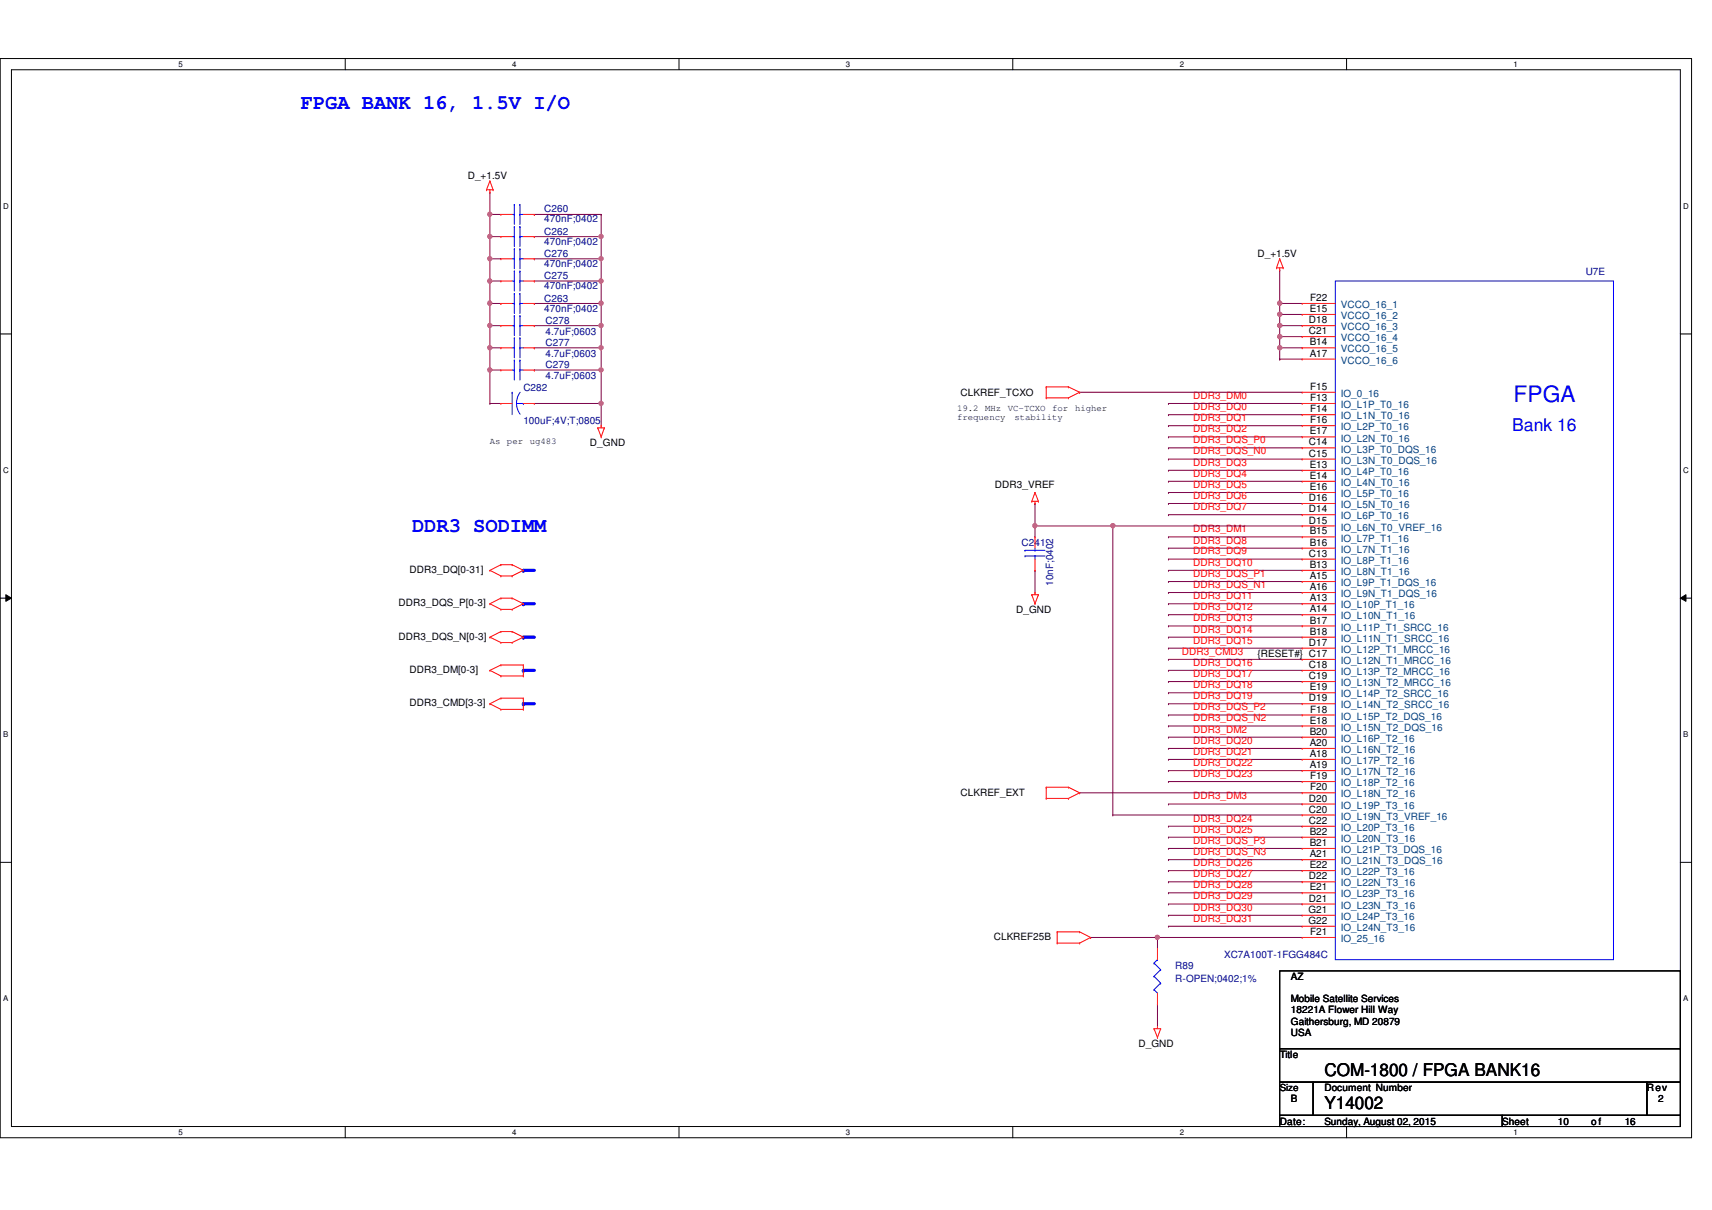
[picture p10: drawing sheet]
<svg xmlns="http://www.w3.org/2000/svg" width="297mm" height="210mm" viewBox="0 0 297 210" stroke-linecap="round" stroke-linejoin="round" font-family="sans-serif">
<path d="M0 10.2h293.5v187.2h-293.5zM2 12.1h289.5v183.4h-289.5z" fill="none" stroke="#000" stroke-width=".17"/>
<g fill="#fff">
<path d="M30.9 10.4h.8v1.5h-.8z"/>
<path d="M30.9 195.7h.8v1.5h-.8z"/>
</g>
<path d="M59.9 10.2v1.9M59.9 195.5v1.9" fill="none" stroke="#000" stroke-width=".17"/>
<g fill="#fff">
<path d="M88.9 10.4h.7v1.5h-.7z"/>
<path d="M88.9 195.7h.7v1.5h-.7z"/>
</g>
<path d="M117.8 10.2v1.9M117.8 195.5v1.9" fill="none" stroke="#000" stroke-width=".17"/>
<g fill="#fff">
<path d="M146.8 10.4h.7v1.5h-.7z"/>
<path d="M146.8 195.7h.7v1.5h-.7z"/>
</g>
<path d="M175.7 10.2v1.9M175.7 195.5v1.9" fill="none" stroke="#000" stroke-width=".17"/>
<g fill="#fff">
<path d="M204.7 10.4h.7v1.5h-.7z"/>
<path d="M204.7 195.7h.7v1.5h-.7z"/>
</g>
<path d="M233.6 10.2v1.9M233.6 195.5v1.9" fill="none" stroke="#000" stroke-width=".17"/>
<g fill="#fff">
<path d="M262.6 10.4h.8v1.5h-.8z"/>
<path d="M262.6 195.7h.8v1.5h-.8z"/>
<path d="M.5 35h1v1.5h-1z"/>
<path d="M292.1 35h.9v1.5h-.9z"/>
<path d="M.5 80.9h1v1.5h-1z"/>
<path d="M292.1 80.9h.9v1.5h-.9z"/>
</g>
<path d="M0 58h2M291.5 58h2" fill="none" stroke="#000" stroke-width=".17"/>
<g fill="#fff">
<path d="M.5 126.7h.9v1.5h-.9z"/>
<path d="M292.1 126.7h.8v1.5h-.8z"/>
</g>
<path d="M0 103.8h2M1 103.2l1 .6-1 .6zM291.5 103.8l1-.6v1.2zM291.5 103.8h2" fill="none" stroke="#000" stroke-width=".17"/>
<path d="M1 103.2l1 .6-1 .6zM291.5 103.8l1-.6v1.2z" fill="#000"/>
<g fill="#fff">
<path d="M.5 172.6h.9v1.5h-.9z"/>
<path d="M292.1 172.6h.8v1.5h-.8z"/>
</g>
<path d="M0 149.6h2M291.5 149.6h2" fill="none" stroke="#000" stroke-width=".17"/>
<path d="M222 52.7h.1M222 52.7v1.9" fill="none" stroke="#800040" stroke-width=".17"/>
<circle cx="222" cy="54.5" r=".37" fill="#f0f"/>
<circle cx="222" cy="54.5" r=".37" fill="none" stroke="#f0f" stroke-width=".17"/>
<circle cx="222" cy="52.6" r=".38" fill="#f0f"/>
<circle cx="222" cy="52.6" r=".38" fill="none" stroke="#f0f" stroke-width=".17"/>
<path d="M222 52.7h.1M222 54.6h.1M222 56.5h.1M222 52.7h3.9M222 54.6h3.9M222 54.6v1.9M222 62.3h.1M222 62.3h3.9" fill="none" stroke="#800040" stroke-width=".17"/>
<circle cx="222" cy="56.5" r=".37" fill="#f0f"/>
<circle cx="222" cy="56.5" r=".37" fill="none" stroke="#f0f" stroke-width=".17"/>
<path d="M222 56.5h.1M222 58.4h.1M222 56.5h3.9M222 58.4h3.9M222 56.5v1.9M222 60.4h.1M222 62.3h.1M222 60.4h3.9M222 60.4v1.9" fill="none" stroke="#800040" stroke-width=".17"/>
<circle cx="222" cy="58.4" r=".38" fill="#f0f"/>
<circle cx="222" cy="58.4" r=".38" fill="none" stroke="#f0f" stroke-width=".17"/>
<path d="M222 58.4v2M222 60.4h.1" fill="none" stroke="#800040" stroke-width=".17"/>
<circle cx="222" cy="60.3" r=".37" fill="#f0f"/>
<circle cx="222" cy="60.3" r=".37" fill="none" stroke="#f0f" stroke-width=".17"/>
<path d="M104.3 56.5h.1M104.3 52.7v3.8" fill="none" stroke="#800040" stroke-width=".17"/>
<circle cx="104.3" cy="52.6" r=".38" fill="#f0f"/>
<circle cx="104.3" cy="52.6" r=".38" fill="none" stroke="#f0f" stroke-width=".17"/>
<path d="M85 56.5h.1M85 52.7v3.8M104.3 56.5v7.7M104.3 64.2h.1M104.3 60.4h.1" fill="none" stroke="#800040" stroke-width=".17"/>
<circle cx="85" cy="52.6" r=".38" fill="#f0f"/>
<circle cx="85" cy="52.6" r=".38" fill="none" stroke="#f0f" stroke-width=".17"/>
<path d="M85 64.2h.1M85 60.4v3.8" fill="none" stroke="#800040" stroke-width=".17"/>
<circle cx="85" cy="64.2" r=".37" fill="#f0f"/>
<circle cx="85" cy="64.2" r=".37" fill="none" stroke="#f0f" stroke-width=".17"/>
<path d="M85 56.5v3.9M85 60.4h.1" fill="none" stroke="#800040" stroke-width=".17"/>
<circle cx="85" cy="60.3" r=".37" fill="#f0f"/>
<circle cx="85" cy="60.3" r=".37" fill="none" stroke="#f0f" stroke-width=".17"/>
<path d="M92.7 70h11.6M104.3 70h.1" fill="none" stroke="#800040" stroke-width=".17"/>
<circle cx="104.3" cy="70" r=".37" fill="#f0f"/>
<circle cx="104.3" cy="70" r=".37" fill="none" stroke="#f0f" stroke-width=".17"/>
<g fill="none" stroke="#800040" stroke-width=".17">
<path d="M92.7 37.2h.1M92.7 37.2h11.6M104.3 37.2h.1M104.3 37.2v11.6h-11.6M85 44.9h.1M85 48.8h.1M85 44.9h1.9M85 48.8h1.9M92.7 44.9h.1M92.7 48.8h.1M92.7 44.9h11.6M104.3 41.1h.1"/>
<path d="M104.3 44.9h.1M85 70h.1M85 64.2h.1M85 70h1.9M85 64.2v5.8M104.3 64.2h.1M104.3 64.2v5.8"/>
</g>
<circle cx="104.3" cy="44.9" r=".37" fill="#f0f"/>
<circle cx="104.3" cy="44.9" r=".37" fill="none" stroke="#f0f" stroke-width=".17"/>
<path d="M85 33.4h.1M85 37.2h.1M85 33.4v3.8M85 37.2h1.9M85 44.9h.1M85 44.9v3.9" fill="none" stroke="#800040" stroke-width=".17"/>
<circle cx="85" cy="44.9" r=".37" fill="#f0f"/>
<circle cx="85" cy="44.9" r=".37" fill="none" stroke="#f0f" stroke-width=".17"/>
<path d="M104.3 48.8h.1M104.3 48.8v3.9" fill="none" stroke="#800040" stroke-width=".17"/>
<circle cx="104.3" cy="48.8" r=".38" fill="#f0f"/>
<circle cx="104.3" cy="48.8" r=".38" fill="none" stroke="#f0f" stroke-width=".17"/>
<path d="M85 41.1h.1M85 41.1v3.8" fill="none" stroke="#800040" stroke-width=".17"/>
<circle cx="85" cy="41" r=".37" fill="#f0f"/>
<circle cx="85" cy="41" r=".37" fill="none" stroke="#f0f" stroke-width=".17"/>
<path d="M85 37.2h.1M85 37.2v3.9" fill="none" stroke="#800040" stroke-width=".17"/>
<circle cx="85" cy="37.2" r=".37" fill="#f0f"/>
<circle cx="85" cy="37.2" r=".37" fill="none" stroke="#f0f" stroke-width=".17"/>
<path d="M85 41.1h.1M85 41.1h1.9M92.7 41.1h.1M92.7 41.1h11.6" fill="none" stroke="#800040" stroke-width=".17"/>
<circle cx="104.3" cy="41" r=".37" fill="#f0f"/>
<circle cx="104.3" cy="41" r=".37" fill="none" stroke="#f0f" stroke-width=".17"/>
<path d="M92.7 64.2h.1M92.7 64.2h11.6M104.3 70h.1M104.3 70v3.9" fill="none" stroke="#800040" stroke-width=".17"/>
<circle cx="104.3" cy="64.2" r=".37" fill="#f0f"/>
<circle cx="104.3" cy="64.2" r=".37" fill="none" stroke="#f0f" stroke-width=".17"/>
<path d="M85 48.8h.1M85 48.8v3.9M85 64.2h.1M85 64.2h1.9" fill="none" stroke="#800040" stroke-width=".17"/>
<circle cx="85" cy="48.8" r=".38" fill="#f0f"/>
<circle cx="85" cy="48.8" r=".38" fill="none" stroke="#f0f" stroke-width=".17"/>
<path d="M85 52.7h1.9M86.9 52.7h.1M92.7 52.7h.1M92.7 56.5h.1M92.7 52.7h11.6M92.7 56.5h11.6" fill="none" stroke="#800040" stroke-width=".17"/>
<circle cx="104.3" cy="56.5" r=".37" fill="#f0f"/>
<circle cx="104.3" cy="56.5" r=".37" fill="none" stroke="#f0f" stroke-width=".17"/>
<path d="M85 56.5h.1M85 56.5h1.9" fill="none" stroke="#800040" stroke-width=".17"/>
<circle cx="85" cy="56.5" r=".37" fill="#f0f"/>
<circle cx="85" cy="56.5" r=".37" fill="none" stroke="#f0f" stroke-width=".17"/>
<path d="M92.7 60.4h.1M92.7 60.4h11.6" fill="none" stroke="#800040" stroke-width=".17"/>
<circle cx="104.3" cy="60.3" r=".37" fill="#f0f"/>
<circle cx="104.3" cy="60.3" r=".37" fill="none" stroke="#f0f" stroke-width=".17"/>
<g fill="none" stroke="#800040" stroke-width=".17">
<path d="M85 60.4h.1M85 60.4h1.9M202.7 72h.1M202.7 73.9h.1M202.7 75.8h.1M202.7 72h23.2M202.7 73.9h23.2M202.7 75.8h23.2M202.7 81.6h.1M202.7 83.5h.1M202.7 85.5h.1M202.7 87.4h.1"/>
<path d="M202.7 89.3h.1M202.7 95.1h.1M202.7 97h.1M202.7 99h.1M202.7 81.6h23.2M202.7 83.5h23.2M202.7 85.5h23.2M202.7 87.4h23.2M202.7 89.3h23.2M202.7 95.1h23.2M202.7 97h23.2M202.7 99h23.2"/>
<path d="M202.7 104.8h.1M202.7 106.7h.1M202.7 108.6h.1M202.7 110.6h.1M202.7 112.5h.1M202.7 116.3h.1M202.7 118.3h.1M202.7 102.8h.1M202.7 100.9h.1M202.7 104.8h23.2M202.7 106.7h23.2M202.7 108.6h23.2"/>
<path d="M202.7 110.6h23.2M202.7 112.5h23.2M202.7 116.3h23.2M202.7 118.3h23.2M202.7 102.8h23.2M202.7 100.9h23.2M202.7 120.2h.1M202.7 122.1h.1M202.7 129.9h.1M202.7 131.8h.1M202.7 133.7h.1M202.7 135.6h.1"/>
<path d="M202.7 120.2h23.2M202.7 122.1h23.2M202.7 129.9h23.2M202.7 131.8h23.2M202.7 133.7h23.2M202.7 135.6h23.2M202.7 143.4h.1M202.7 145.3h.1M202.7 151.1h.1M202.7 153h.1M202.7 154.9h.1M202.7 156.9h.1"/>
<path d="M202.7 158.8h.1M202.7 143.4h23.2M202.7 145.3h23.2M202.7 151.1h23.2M202.7 153h23.2M202.7 154.9h23.2M202.7 156.9h23.2M202.7 158.8h23.2M202.7 160.7h.1M202.7 160.7h23.2"/>
</g>
<path d="M90.8 116.3h1.9" fill="none" stroke="#00f" stroke-width=".55"/>
<circle cx="90.8" cy="116.3" r=".28" fill="#00f"/>
<path d="M90.8 104.8h1.9" fill="none" stroke="#00f" stroke-width=".55"/>
<circle cx="90.8" cy="104.8" r=".28" fill="#00f"/>
<path d="M90.8 110.6h1.9" fill="none" stroke="#00f" stroke-width=".55"/>
<circle cx="90.8" cy="110.6" r=".28" fill="#00f"/>
<path d="M90.8 99h1.9" fill="none" stroke="#00f" stroke-width=".55"/>
<circle cx="90.8" cy="99" r=".28" fill="#00f"/>
<g fill="none" stroke="#800040" stroke-width=".17">
<path d="M222 46.9h.1M222 46.9v5.8M202.7 77.7h.1M202.7 79.7h.1M202.7 70h.1M202.7 77.7h23.2M202.7 79.7h23.2M202.7 70h23.2M202.7 93.2h.1M202.7 93.2h23.2M202.7 114.4h.1M202.7 114.4h23.2"/>
<path d="M202.7 124.1h.1M202.7 126h.1M202.7 127.9h.1M202.7 139.5h.1M202.7 124.1h23.2M202.7 126h23.2M202.7 127.9h23.2M202.7 139.5h23.2M202.7 147.2h.1M202.7 149.2h.1M202.7 147.2h23.2M202.7 149.2h23.2"/>
</g>
<path d="M90.8 122.1h1.9" fill="none" stroke="#00f" stroke-width=".55"/>
<circle cx="90.8" cy="122.1" r=".28" fill="#00f"/>
<path d="M193.1 91.3h.1M193.1 91.3h32.8M193.1 91.3v50.1" fill="none" stroke="#800040" stroke-width=".17"/>
<circle cx="193.1" cy="91.2" r=".38" fill="#f0f"/>
<circle cx="193.1" cy="91.2" r=".38" fill="none" stroke="#f0f" stroke-width=".17"/>
<path d="M179.6 91.3h.1M179.6 91.3h13.5M193.1 141.4h.1M193.1 141.4h32.8" fill="none" stroke="#800040" stroke-width=".17"/>
<circle cx="179.5" cy="91.2" r=".38" fill="#f0f"/>
<circle cx="179.5" cy="91.2" r=".38" fill="none" stroke="#f0f" stroke-width=".17"/>
<path d="M187.3 68.1h.1M187.3 68.1h38.6M179.6 99h.1M179.6 91.3h.1M179.6 87.4h.1M179.6 87.4v5.8M179.6 99v3.8M200.8 162.7h.1M200.8 162.7h25.1" fill="none" stroke="#800040" stroke-width=".17"/>
<circle cx="200.8" cy="162.7" r=".37" fill="#f0f"/>
<circle cx="200.8" cy="162.7" r=".37" fill="none" stroke="#f0f" stroke-width=".17"/>
<path d="M187.3 137.6h.1M187.3 137.6h38.6M189.2 162.7h.1M189.2 162.7h11.6M200.8 162.7h.1M200.8 174.2h.1M200.8 162.7v1.9M200.8 174.2v3.9" fill="none" stroke="#800040" stroke-width=".17"/>
<g fill="none" stroke="#f00" stroke-width=".17">
<path d="M84.4 32.9h.1M84.4 32.9h1.2M85 33.4h.1M85 31.4h.1M85 32.9v.5M85 31.4l-.6 1.5M85 31.4l.6 1.5M85.6 32.9h.1M86.9 37.2h.1M86.9 37.2h2M90.8 37.2h1.9M92.7 37.2h.1"/>
<path d="M86.9 41.1h.1M86.9 52.7h.1M86.9 48.8h.1M86.9 56.5h.1M86.9 44.9h.1M86.9 52.7h2M86.9 56.5h2M86.9 41.1h2M86.9 48.8h2M86.9 44.9h2M90.8 52.7h1.9M90.8 56.5h1.9"/>
<path d="M90.8 41.1h1.9M90.8 48.8h1.9M90.8 44.9h1.9M92.7 41.1h.1M92.7 52.7h.1M92.7 48.8h.1M92.7 56.5h.1M92.7 44.9h.1M221.5 46.5h.1M221.5 46.5h1.1M222 46.9h.1M222 44.9h.1"/>
<path d="M222 46.5v.4M222 44.9l-.5 1.6M222 44.9l.6 1.6M222.6 46.5h.1M225.9 52.7h.1M225.9 54.6h.1M225.9 56.5h.1M225.9 58.4h.1M225.9 52.7h5.8M225.9 54.6h5.8M225.9 56.5h5.8M225.9 58.4h5.8"/>
<path d="M86.9 70h.1M86.9 60.4h.1M86.9 64.2h.1M86.9 60.4h2M86.9 70h2M86.9 64.2h2M90.8 60.4h1.9M90.8 70h1.9M90.8 64.2h1.9M92.7 70h.1M92.7 60.4h.1M92.7 64.2h.1"/>
<path d="M103.7 74.3h.1M103.7 74.3h1.2M103.7 74.3l.6 1.5M104.3 73.9h.1M104.3 75.8h.1M104.3 73.9v.4M104.9 74.3h.1M104.9 74.3l-.6 1.5M181.5 67.1h.1M181.5 69h.1M181.5 67.1h3.9M181.5 67.1v1.9"/>
<path d="M181.5 69h3.9M185.4 67.1h.1M185.4 69h.1M185.4 67.1l1.9 1M187.3 68.1h.1M187.3 68.1l-1.9 .9M225.9 60.4h.1M225.9 62.3h.1M225.9 68.1h.1M225.9 70h.1M225.9 72h.1M225.9 73.9h.1"/>
<path d="M225.9 75.8h.1M225.9 77.7h.1M225.9 79.7h.1M225.9 60.4h5.8M225.9 62.3h5.8M225.9 68.1h5.8M225.9 70h5.8M225.9 72h5.8M225.9 73.9h5.8M225.9 75.8h5.8M225.9 77.7h5.8M225.9 79.7h5.8"/>
<path d="M85 99h.1M85 99l1.9 .9M86.9 98h.1M86.9 99.9h.1M86.9 98l-1.9 1M86.9 98h2M86.9 99.9h2M88.9 98h.1M88.9 99.9h.1M88.9 98l1.9 1M90.8 99h.1M90.8 99l-1.9 .9"/>
<path d="M179 87h.1M179 87h1.2M179.6 87.4h.1M179.6 85.5h.1M179.6 93.2h.1M179.6 99h.1M179.6 87v.4M179.6 93.2v1.9M179.6 97v2M179.6 85.5l.6 1.5M179.6 85.5l-.6 1.5M180.2 87h.1"/>
<path d="M225.9 81.6h.1M225.9 83.5h.1M225.9 85.5h.1M225.9 87.4h.1M225.9 89.3h.1M225.9 91.3h.1M225.9 93.2h.1M225.9 95.1h.1M225.9 97h.1M225.9 99h.1M225.9 81.6h5.8M225.9 83.5h5.8"/>
<path d="M225.9 85.5h5.8M225.9 87.4h5.8M225.9 89.3h5.8M225.9 91.3h5.8M225.9 93.2h5.8M225.9 95.1h5.8M225.9 97h5.8M225.9 99h5.8M85 116.3h.1M85 104.8h.1M85 110.6h.1M85 116.3l1.9 1"/>
<path d="M85 104.8l1.9 .9M85 110.6l1.9 .9M86.9 117.3h.1M86.9 115.4h.1M86.9 103.8h.1M86.9 105.7h.1M86.9 109.6h.1M86.9 111.5h.1M86.9 117.3h3.9M86.9 115.4l-1.9 .9M86.9 115.4h3.9M86.9 103.8l-1.9 1"/>
<path d="M86.9 103.8h2M86.9 105.7h2M86.9 109.6l-1.9 1M86.9 109.6h2M86.9 111.5h2M88.9 103.8h.1M88.9 105.7h.1M88.9 109.6h.1M88.9 111.5h.1M88.9 103.8l1.9 1M88.9 109.6l1.9 1M90.8 115.4h.1"/>
<path d="M90.8 117.3h.1M90.8 104.8h.1M90.8 110.6h.1M90.8 115.4v1.9M90.8 104.8l-1.9 .9M90.8 110.6l-1.9 .9M179 103.2h.1M179 103.2h1.2M179 103.2l.6 1.6M179.6 102.8h.1M179.6 104.8h.1M179.6 102.8v.4"/>
<path d="M180.2 103.2h.1M180.2 103.2l-.6 1.6M225.9 100.9h.1M225.9 102.8h.1M225.9 104.8h.1M225.9 106.7h.1M225.9 108.6h.1M225.9 110.6h.1M225.9 112.5h.1M225.9 114.4h.1M225.9 116.3h.1M225.9 118.3h.1"/>
<path d="M225.9 100.9h5.8M225.9 102.8h5.8M225.9 104.8h5.8M225.9 106.7h5.8M225.9 108.6h5.8M225.9 110.6h5.8M225.9 112.5h5.8M225.9 114.4h5.8M225.9 116.3h5.8M225.9 118.3h5.8M85 122.1h.1M85 122.1l1.9 1"/>
<path d="M86.9 123.1h.1M86.9 121.2h.1M86.9 123.1h3.9M86.9 121.2l-1.9 .9M86.9 121.2h3.9M90.8 121.2h.1M90.8 123.1h.1M90.8 121.2v1.9M181.5 136.6h.1M181.5 138.6h.1M181.5 136.6v2M181.5 136.6h3.9"/>
<path d="M181.5 138.6h3.9M185.4 136.6h.1M185.4 138.6h.1M185.4 136.6l1.9 1M187.3 137.6h.1M187.3 137.6l-1.9 1M225.9 120.2h.1M225.9 122.1h.1M225.9 124.1h.1M225.9 126h.1M225.9 127.9h.1M225.9 129.9h.1"/>
<path d="M225.9 131.8h.1M225.9 133.7h.1M225.9 135.6h.1M225.9 137.6h.1M225.9 139.5h.1M225.9 120.2h5.8M225.9 122.1h5.8M225.9 124.1h5.8M225.9 126h5.8M225.9 127.9h5.8M225.9 129.9h5.8M225.9 131.8h5.8"/>
<path d="M225.9 133.7h5.8M225.9 135.6h5.8M225.9 137.6h5.8M225.9 139.5h5.8M225.9 141.4h.1M225.9 143.4h.1M225.9 145.3h.1M225.9 147.2h.1M225.9 149.2h.1M225.9 151.1h.1M225.9 153h.1M225.9 154.9h.1"/>
<path d="M225.9 156.9h.1M225.9 158.8h.1M225.9 141.4h5.8M225.9 143.4h5.8M225.9 145.3h5.8M225.9 147.2h5.8M225.9 149.2h5.8M225.9 151.1h5.8M225.9 153h5.8M225.9 154.9h5.8M225.9 156.9h5.8M225.9 158.8h5.8"/>
<path d="M183.4 161.7h.1M183.4 163.7h.1M183.4 161.7h3.9M183.4 161.7v2M183.4 163.7h3.9M187.3 161.7h.1M187.3 163.7h.1M187.3 161.7l1.9 1M189.2 162.7h.1M189.2 162.7l-1.9 1M200.2 178.5h.1M200.2 178.5h1.2"/>
<path d="M200.2 178.5l.6 1.5M200.8 178.1h.1M200.8 174.2h.1M200.8 164.6h.1M200.8 164.6v1.9M200.8 172.3v1.9M200.8 178.1v.4M201.4 178.5h.1M201.4 178.5l-.6 1.5M225.9 160.7h.1M225.9 162.7h.1M225.9 160.7h5.8"/>
<path d="M225.9 162.7h5.8M200.8 180h.1"/>
</g>
<path d="M222 168.5h69.5v13.5h-69.5zM222 182h69.5v5.8h-69.5zM222 187.8h5.8v5.7h-5.8zM222 193.5h38.6v2h-38.6zM227.8 187.8h57.9v5.7h-57.9zM260.6 193.5h30.9v2h-30.9zM285.7 187.8h5.8v5.7h-5.8z" fill="none" stroke="#000" stroke-width=".17"/>
<g fill="none" stroke="#00f" stroke-width=".17">
<path d="M88.9 37.2h.3M89.2 37.2h.1M89.2 35.5h.1M89.2 39.3h.1M89.2 35.5v3.4M89.2 39.3v3.5M90.2 35.5h.1M90.2 37.2h.1M90.2 39.3h.1M90.2 37.2h.6M90.2 35.5v3.4M90.2 39.3v3.5"/>
<path d="M88.9 41.1h.3M88.9 52.7h.3M88.9 48.8h.3M88.9 56.5h.3M88.9 44.9h.3M89.2 58.6h.1M89.2 41.1h.1M89.2 52.7h.1M89.2 50.9h.1M89.2 48.8h.1M89.2 47h.1M89.2 56.5h.1"/>
<path d="M89.2 54.8h.1M89.2 44.9h.1M89.2 43.2h.1M89.2 43.2v3.5M89.2 47v3.5M89.2 50.9v3.5M89.2 54.8v3.5M89.2 58.6v3.5M90.2 58.6h.1M90.2 41.1h.1M90.2 50.9h.1M90.2 52.7h.1"/>
<path d="M90.2 47h.1M90.2 48.8h.1M90.2 54.8h.1M90.2 56.5h.1M90.2 43.2h.1M90.2 44.9h.1M90.2 43.2v3.5M90.2 47v3.5M90.2 50.9v3.5M90.2 54.8v3.5M90.2 58.6v3.5M90.2 41.1h.6"/>
<path d="M90.2 52.7h.6M90.2 48.8h.6M90.2 56.5h.6M90.2 44.9h.6M231.7 48.8h48.2v117.7h-48.2zM88.9 68.1h.1M88.9 68.1v3.9M88.9 60.4h.3M88.9 64.2h.3M89.2 60.4h.1M89.2 64.2h.1M89.2 62.5h.1"/>
<path d="M89.2 62.5v3.5M89.6 70h1.2M90.2 60.4h.1M90.2 62.5h.1M90.2 64.2h.1M90.2 62.5v3.5M90.2 60.4h.6M90.2 64.2h.6M90.3 68.1a3.2 3.2 0 0 0 0 3.8M90.8 70h.1M177.8 96.5h.1M177.8 95.5h.1"/>
<path d="M177.8 96.5h3.5M177.8 95.5h3.5M179.6 95.5h.1M179.6 96.5h.1M179.6 95.1v.4M179.6 96.5v.5M200.2 171.7h.1M200.2 169.4h.1M200.2 167.1h.1M200.2 171.7l.6 .6M200.2 169.4l1.2 1.2M200.2 167.1l1.2 1.2"/>
<path d="M200.8 166.5h.1M200.8 166.5l-.6 .6M201.4 170.6h.1M201.4 168.3h.1M201.4 170.6l-1.2 1.1M201.4 168.3l-1.2 1.1"/>
</g>
<circle cx="222" cy="54.5" r=".37" fill="#f0f"/>
<circle cx="222" cy="54.5" r=".37" fill="none" stroke="#f0f" stroke-width=".17"/>
<circle cx="222" cy="52.6" r=".38" fill="#f0f"/>
<circle cx="222" cy="52.6" r=".38" fill="none" stroke="#f0f" stroke-width=".17"/>
<circle cx="222" cy="56.5" r=".37" fill="#f0f"/>
<circle cx="222" cy="56.5" r=".37" fill="none" stroke="#f0f" stroke-width=".17"/>
<circle cx="222" cy="58.4" r=".38" fill="#f0f"/>
<circle cx="222" cy="58.4" r=".38" fill="none" stroke="#f0f" stroke-width=".17"/>
<circle cx="222" cy="60.3" r=".37" fill="#f0f"/>
<circle cx="222" cy="60.3" r=".37" fill="none" stroke="#f0f" stroke-width=".17"/>
<circle cx="104.3" cy="52.6" r=".38" fill="#f0f"/>
<circle cx="104.3" cy="52.6" r=".38" fill="none" stroke="#f0f" stroke-width=".17"/>
<circle cx="85" cy="52.6" r=".38" fill="#f0f"/>
<circle cx="85" cy="52.6" r=".38" fill="none" stroke="#f0f" stroke-width=".17"/>
<circle cx="85" cy="64.2" r=".37" fill="#f0f"/>
<circle cx="85" cy="64.2" r=".37" fill="none" stroke="#f0f" stroke-width=".17"/>
<circle cx="85" cy="60.3" r=".37" fill="#f0f"/>
<circle cx="85" cy="60.3" r=".37" fill="none" stroke="#f0f" stroke-width=".17"/>
<circle cx="104.3" cy="70" r=".37" fill="#f0f"/>
<circle cx="104.3" cy="70" r=".37" fill="none" stroke="#f0f" stroke-width=".17"/>
<circle cx="104.3" cy="44.9" r=".37" fill="#f0f"/>
<circle cx="104.3" cy="44.9" r=".37" fill="none" stroke="#f0f" stroke-width=".17"/>
<circle cx="85" cy="44.9" r=".37" fill="#f0f"/>
<circle cx="85" cy="44.9" r=".37" fill="none" stroke="#f0f" stroke-width=".17"/>
<circle cx="104.3" cy="48.8" r=".38" fill="#f0f"/>
<circle cx="104.3" cy="48.8" r=".38" fill="none" stroke="#f0f" stroke-width=".17"/>
<circle cx="85" cy="41" r=".37" fill="#f0f"/>
<circle cx="85" cy="41" r=".37" fill="none" stroke="#f0f" stroke-width=".17"/>
<circle cx="85" cy="37.2" r=".37" fill="#f0f"/>
<circle cx="85" cy="37.2" r=".37" fill="none" stroke="#f0f" stroke-width=".17"/>
<circle cx="104.3" cy="41" r=".37" fill="#f0f"/>
<circle cx="104.3" cy="41" r=".37" fill="none" stroke="#f0f" stroke-width=".17"/>
<circle cx="104.3" cy="64.2" r=".37" fill="#f0f"/>
<circle cx="104.3" cy="64.2" r=".37" fill="none" stroke="#f0f" stroke-width=".17"/>
<circle cx="85" cy="48.8" r=".38" fill="#f0f"/>
<circle cx="85" cy="48.8" r=".38" fill="none" stroke="#f0f" stroke-width=".17"/>
<circle cx="104.3" cy="56.5" r=".37" fill="#f0f"/>
<circle cx="104.3" cy="56.5" r=".37" fill="none" stroke="#f0f" stroke-width=".17"/>
<circle cx="85" cy="56.5" r=".37" fill="#f0f"/>
<circle cx="85" cy="56.5" r=".37" fill="none" stroke="#f0f" stroke-width=".17"/>
<circle cx="104.3" cy="60.3" r=".37" fill="#f0f"/>
<circle cx="104.3" cy="60.3" r=".37" fill="none" stroke="#f0f" stroke-width=".17"/>
<circle cx="193.1" cy="91.2" r=".38" fill="#f0f"/>
<circle cx="193.1" cy="91.2" r=".38" fill="none" stroke="#f0f" stroke-width=".17"/>
<circle cx="179.5" cy="91.2" r=".38" fill="#f0f"/>
<circle cx="179.5" cy="91.2" r=".38" fill="none" stroke="#f0f" stroke-width=".17"/>
<circle cx="200.8" cy="162.7" r=".37" fill="#f0f"/>
<circle cx="200.8" cy="162.7" r=".37" fill="none" stroke="#f0f" stroke-width=".17"/>
<text font-size="3.9" fill="#00f" x="262.6" y="69.7">FPGA</text>
<g font-size="3.6" fill="#00f">
<text x="52.2" y="18.9">FPGA BANK 16, 1.5V I/O</text>
<text x="71.5" y="92.2">DDR3 SODIMM</text>
</g>
<text font-size="3" fill="#00f" x="262.4" y="74.7">Bank 16</text>
<g font-size="3">
<text x="229.8" y="186.6">COM-1800 / FPGA BANK16</text>
<text x="229.8" y="192.4">Y14002</text>
</g>
<g font-size="1.7">
<text x="81.1" y="31.1">D_+1.5V</text>
<text x="218.2" y="44.6">D_+1.5V</text>
<text x="227.3" y="52.2">F22</text>
<text x="227.1" y="56.1">D18</text>
<text x="227.1" y="58">C21</text>
<text x="227.2" y="54.1">E15</text>
<text x="227.2" y="59.9">B14</text>
<text x="227.2" y="61.9">A17</text>
<text x="166.7" y="68.7">CLKREF_TCXO</text>
<text x="227.3" y="67.6">F15</text>
<text x="227.3" y="69.6">F13</text>
<text x="227.3" y="71.5">F14</text>
<text x="102.4" y="77.4">D_GND</text>
<text x="227.1" y="77.3">C14</text>
<text x="227.2" y="75.4">E17</text>
<text x="227.3" y="73.4">F16</text>
<text x="227.1" y="79.2">C15</text>
<text x="227.2" y="81.2">E13</text>
<text x="227.2" y="83.1">E14</text>
<text x="172.6" y="84.8">DDR3_VREF</text>
<text x="227.1" y="87">D16</text>
<text x="227.1" y="88.9">D14</text>
<text x="227.2" y="85">E16</text>
<text x="227.1" y="90.8">D15</text>
<text x="227.2" y="92.8">B15</text>
<text x="227.2" y="94.7">B16</text>
<text x="71.1" y="99.4">DDR3_DQ[0-31]</text>
<text x="227.1" y="96.6">C13</text>
<text x="227.2" y="98.6">B13</text>
<text x="227.2" y="100.5">A15</text>
<text x="69.2" y="105.2">DDR3_DQS_P[0-3]</text>
<text x="176.3" y="106.4">D_GND</text>
<text x="227.2" y="102.4">A16</text>
<text x="227.2" y="104.4">A13</text>
<text x="227.2" y="106.3">A14</text>
<text x="69.2" y="111">DDR3_DQS_N[0-3]</text>
<text x="227.1" y="112.1">D17</text>
<text x="227.2" y="108.2">B17</text>
<text x="227.2" y="110.2">B18</text>
<text x="71.1" y="116.8">DDR3_DM[0-3]</text>
<text x="218.2" y="114.1">{RESET#} C17</text>
<text x="227.1" y="115.9">C18</text>
<text x="227.1" y="117.9">C19</text>
<text x="227.2" y="119.8">E19</text>
<text x="71.1" y="122.6">DDR3_CMD[3-3]</text>
<text x="227.1" y="121.7">D19</text>
<text x="227.2" y="125.6">E18</text>
<text x="227.3" y="123.7">F18</text>
<text x="227.2" y="127.5">B20</text>
<text x="227.2" y="129.5">A20</text>
<text x="227.2" y="131.4">A18</text>
<text x="227.2" y="133.3">A19</text>
<text x="227.3" y="135.2">F19</text>
<text x="227.3" y="137.2">F20</text>
<text x="166.7" y="138.2">CLKREF_EXT</text>
<text x="227.1" y="139.1">D20</text>
<text x="227.1" y="141">C20</text>
<text x="227.1" y="143">C22</text>
<text x="227.2" y="144.9">B22</text>
<text x="227.2" y="146.8">B21</text>
<text x="227.2" y="148.8">A21</text>
<text x="227.1" y="152.6">D22</text>
<text x="227.2" y="150.7">E22</text>
<text x="227.2" y="154.5">E21</text>
<text x="227" y="158.4">G21</text>
<text x="227" y="160.3">G22</text>
<text x="227.1" y="156.5">D21</text>
<text x="172.4" y="163.1">CLKREF25B</text>
<text x="227.3" y="162.3">F21</text>
<text x="224" y="170.1">AZ</text>
<text x="224" y="173.9">Mobile Satellite Services</text>
<text x="224" y="175.9">18221A Flower Hill Way</text>
<text x="224" y="177.8">Gaithersburg, MD 20879</text>
<text x="224" y="179.7">USA</text>
<text x="197.5" y="181.7">D_GND</text>
<text x="222" y="183.6">Title</text>
<text x="222" y="189.3">Size</text>
<text x="224" y="191.3">B</text>
<text x="229.8" y="189.4">Document Number</text>
<text x="285.7" y="189.4">Rev</text>
<text x="287.7" y="191.3">2</text>
<text x="222" y="195.2">Date:</text>
<text x="229.8" y="195.2">Sunday, August 02, 2015</text>
<text x="260.6" y="195.2">Sheet</text>
<text x="270.3" y="195.2">10</text>
<text x="276.1" y="195.2">of</text>
<text x="281.9" y="195.2">16</text>
</g>
<g font-size="1.7" fill="#000080">
<text x="94.4" y="36.9">C260</text>
<text x="94.4" y="38.6">470nF;0402</text>
<text x="94.4" y="40.7">C262</text>
<text x="94.4" y="42.5">470nF;0402</text>
<text x="94.4" y="44.6">C276</text>
<text x="94.4" y="46.4">470nF;0402</text>
<text x="275.1" y="47.7">U7E</text>
<text x="94.4" y="52.3">C263</text>
<text x="94.4" y="48.5">C275</text>
<text x="94.4" y="50.2">470nF;0402</text>
<text x="94.4" y="54.1">470nF;0402</text>
<text x="94.7" y="56.2">C278</text>
<text x="94.7" y="58.1">4.7uF;0603</text>
<text x="94.7" y="60">C277</text>
<text x="94.7" y="62">4.7uF;0603</text>
<text x="94.7" y="63.9">C279</text>
<text x="94.7" y="65.8">4.7uF;0603</text>
<text x="90.8" y="67.8">C282</text>
<text x="90.8" y="73.6">100uF;4V;T;0805</text>
<text x="177.2" y="94.8">C241</text>
<text x="182.7" y="101.7" transform="rotate(-90 182.7 101.7)">10nF;0402</text>
<text x="212.4" y="166.2">XC7A100T-1FGG484C</text>
<text x="203.9" y="168.1">R89</text>
<text x="203.9" y="170.5">R-OPEN;0402;1%</text>
</g>
<g font-size="1.7" fill="#004080">
<text x="232.7" y="53.5">VCCO_16_1</text>
<text x="232.7" y="55.4">VCCO_16_2</text>
<text x="232.7" y="57.3">VCCO_16_3</text>
<text x="232.7" y="59.2">VCCO_16_4</text>
<text x="232.7" y="61.2">VCCO_16_5</text>
<text x="232.7" y="63.1">VCCO_16_6</text>
<text x="232.7" y="68.9">IO_0_16</text>
<text x="232.7" y="70.8">IO_L1P_T0_16</text>
<text x="232.7" y="72.8">IO_L1N_T0_16</text>
<text x="232.7" y="74.7">IO_L2P_T0_16</text>
<text x="232.7" y="76.6">IO_L2N_T0_16</text>
<text x="232.7" y="78.5">IO_L3P_T0_DQS_16</text>
<text x="232.7" y="80.5">IO_L3N_T0_DQS_16</text>
<text x="232.7" y="82.4">IO_L4P_T0_16</text>
<text x="232.7" y="84.3">IO_L4N_T0_16</text>
<text x="232.7" y="86.3">IO_L5P_T0_16</text>
<text x="232.7" y="88.2">IO_L5N_T0_16</text>
<text x="232.7" y="90.1">IO_L6P_T0_16</text>
<text x="232.7" y="92.1">IO_L6N_T0_VREF_16</text>
<text x="232.7" y="94">IO_L7P_T1_16</text>
<text x="232.7" y="95.9">IO_L7N_T1_16</text>
<text x="232.7" y="97.8">IO_L8P_T1_16</text>
<text x="232.7" y="99.8">IO_L8N_T1_16</text>
<text x="232.7" y="101.7">IO_L9P_T1_DQS_16</text>
<text x="232.7" y="103.6">IO_L9N_T1_DQS_16</text>
<text x="232.7" y="105.6">IO_L10P_T1_16</text>
<text x="232.7" y="107.5">IO_L10N_T1_16</text>
<text x="232.7" y="109.4">IO_L11P_T1_SRCC_16</text>
<text x="232.7" y="111.4">IO_L11N_T1_SRCC_16</text>
<text x="232.7" y="113.3">IO_L12P_T1_MRCC_16</text>
<text x="232.7" y="115.2">IO_L12N_T1_MRCC_16</text>
<text x="232.7" y="117.1">IO_L13P_T2_MRCC_16</text>
<text x="232.7" y="119.1">IO_L13N_T2_MRCC_16</text>
<text x="232.7" y="121">IO_L14P_T2_SRCC_16</text>
<text x="232.7" y="122.9">IO_L14N_T2_SRCC_16</text>
<text x="232.7" y="124.9">IO_L15P_T2_DQS_16</text>
<text x="232.7" y="126.8">IO_L15N_T2_DQS_16</text>
<text x="232.7" y="128.7">IO_L16P_T2_16</text>
<text x="232.7" y="130.7">IO_L16N_T2_16</text>
<text x="232.7" y="132.6">IO_L17P_T2_16</text>
<text x="232.7" y="134.5">IO_L17N_T2_16</text>
<text x="232.7" y="136.4">IO_L18P_T2_16</text>
<text x="232.7" y="138.4">IO_L18N_T2_16</text>
<text x="232.7" y="140.3">IO_L19P_T3_16</text>
<text x="232.7" y="142.2">IO_L19N_T3_VREF_16</text>
<text x="232.7" y="144.2">IO_L20P_T3_16</text>
<text x="232.7" y="146.1">IO_L20N_T3_16</text>
<text x="232.7" y="148">IO_L21P_T3_DQS_16</text>
<text x="232.7" y="150">IO_L21N_T3_DQS_16</text>
<text x="232.7" y="151.9">IO_L22P_T3_16</text>
<text x="232.7" y="153.8">IO_L22N_T3_16</text>
<text x="232.7" y="155.7">IO_L23P_T3_16</text>
<text x="232.7" y="157.7">IO_L23N_T3_16</text>
<text x="232.7" y="159.6">IO_L24P_T3_16</text>
<text x="232.7" y="161.5">IO_L24N_T3_16</text>
<text x="232.7" y="163.5">IO_25_16</text>
</g>
<g font-size="1.7" fill="#f00">
<text x="207" y="71.2">DDR3_DQ0</text>
<text x="207" y="69.2">DDR3_DM0</text>
<text x="207" y="73.1">DDR3_DQ1</text>
<text x="207" y="75">DDR3_DQ2</text>
<text x="207" y="76.9">DDR3_DQS_P0</text>
<text x="207" y="80.8">DDR3_DQ3</text>
<text x="207" y="82.7">DDR3_DQ4</text>
<text x="207" y="78.9">DDR3_DQS_N0</text>
<text x="207" y="84.7">DDR3_DQ5</text>
<text x="207" y="86.6">DDR3_DQ6</text>
<text x="207" y="88.5">DDR3_DQ7</text>
<text x="207" y="94.3">DDR3_DQ8</text>
<text x="207" y="92.4">DDR3_DM1</text>
<text x="207" y="96.2">DDR3_DQ9</text>
<text x="207" y="98.2">DDR3_DQ10</text>
<text x="207" y="100.1">DDR3_DQS_P1</text>
<text x="207" y="104">DDR3_DQ11</text>
<text x="207" y="105.9">DDR3_DQ12</text>
<text x="207" y="107.8">DDR3_DQ13</text>
<text x="207" y="102">DDR3_DQS_N1</text>
<text x="205.1" y="113.6">DDR3_CMD3</text>
<text x="207" y="109.8">DDR3_DQ14</text>
<text x="207" y="111.7">DDR3_DQ15</text>
<text x="207" y="115.5">DDR3_DQ16</text>
<text x="207" y="117.5">DDR3_DQ17</text>
<text x="207" y="119.4">DDR3_DQ18</text>
<text x="207" y="121.3">DDR3_DQ19</text>
<text x="207" y="123.3">DDR3_DQS_P2</text>
<text x="207" y="125.2">DDR3_DQS_N2</text>
<text x="207" y="129.1">DDR3_DQ20</text>
<text x="207" y="131">DDR3_DQ21</text>
<text x="207" y="127.1">DDR3_DM2</text>
<text x="207" y="132.9">DDR3_DQ22</text>
<text x="207" y="134.8">DDR3_DQ23</text>
<text x="207" y="142.6">DDR3_DQ24</text>
<text x="207" y="138.7">DDR3_DM3</text>
<text x="207" y="144.5">DDR3_DQ25</text>
<text x="207" y="146.4">DDR3_DQS_P3</text>
<text x="207" y="148.4">DDR3_DQS_N3</text>
<text x="207" y="150.3">DDR3_DQ26</text>
<text x="207" y="152.2">DDR3_DQ27</text>
<text x="207" y="154.1">DDR3_DQ28</text>
<text x="207" y="156.1">DDR3_DQ29</text>
<text x="207" y="158">DDR3_DQ30</text>
<text x="207" y="159.9">DDR3_DQ31</text>
</g>
<g font-size="1.6">
<text x="166.1" y="71.2">19.2</text>
<text x="170.9" y="71.2">MHz</text>
<text x="174.9" y="71.2">VC-TCXO</text>
<text x="182.5" y="71.2">for</text>
<text x="186.5" y="71.2">higher</text>
<text x="85" y="77">As per</text>
<text x="91.9" y="77">ug483</text>
<text x="166.1" y="72.8">frequency</text>
<text x="176" y="72.8">stability</text>
</g>
<g font-size="1.4">
<text x="30.9" y="11.6">5</text>
<text x="88.9" y="11.6">4</text>
<text x="146.8" y="11.6">3</text>
<text x="204.7" y="11.6">2</text>
<text x="262.6" y="11.6">1</text>
<text x=".5" y="36.2">D</text>
<text x="292.1" y="36.2">D</text>
<text x=".5" y="82.1">C</text>
<text x="292.1" y="82.1">C</text>
<text x=".5" y="127.9">B</text>
<text x="292.1" y="127.9">B</text>
<text x=".5" y="173.8">A</text>
<text x="292.1" y="173.8">A</text>
<text x="30.9" y="196.9">5</text>
<text x="88.9" y="196.9">4</text>
<text x="146.8" y="196.9">3</text>
<text x="204.7" y="196.9">2</text>
<text x="262.6" y="196.9">1</text>
</g>
</svg>
